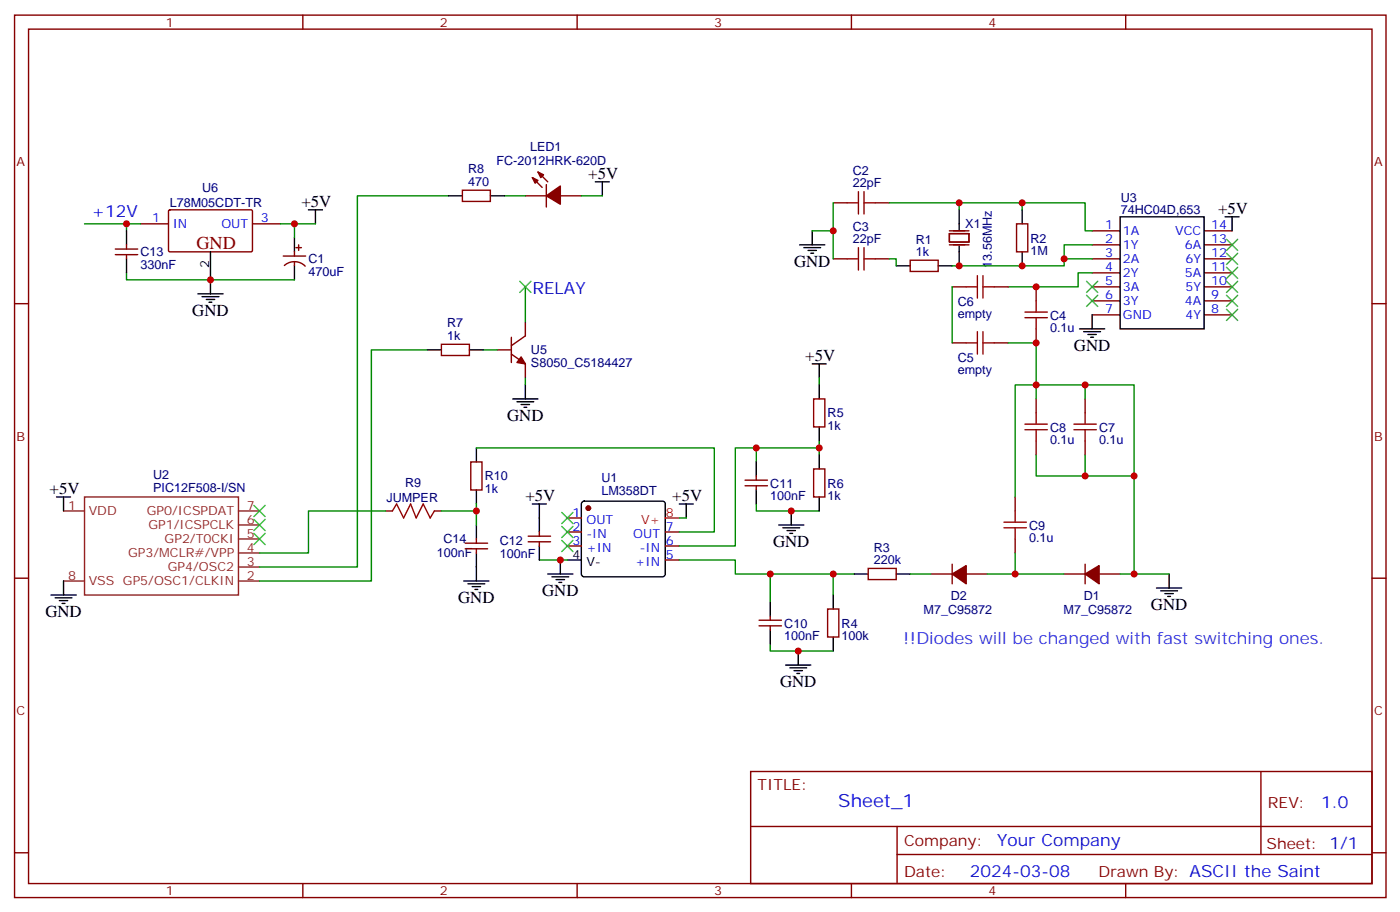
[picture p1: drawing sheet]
<svg xmlns="http://www.w3.org/2000/svg" width="353mm" height="230mm" viewBox="0 0 353 230" stroke-linecap="round" stroke-linejoin="round" font-family="sans-serif">
<g fill="none" stroke="#870000" stroke-width=".35">
<path d="M3.7 3.8h345.7v222.3h-345.7zM7.2 7.3h338.7v215.2h-338.7zM76.3 3.8v3.5M145.5 3.8v3.5M214.6 3.8v3.5M283.8 3.8v3.5M35.4 56.4h7.1M42.5 53l.3-.2 20.7 .1 .1 .3v10.1l-.3 .1h-20.7l-.1-.3zM63.6 56.4h7.1M116.6 47.9h7v2.8h-7zM132.4 49.3h5.3M134.2 44.7l2.5 2.5"/>
<path d="M135.6 43.3l2.5 2.5M137.7 46.5v5.6M141.3 49.3h5.2M210 51.1h3.6M220.6 51.1h3.6M239.3 58.8h5v2.2h-5zM239.3 58.1h5M256.3 56.4h2.8v7h-2.8zM275.3 58.1h7.1M303.5 58.1h7.1M3.7 76.5h3.5M29.1 64.1h5.6"/>
<path d="M29.1 62.7h5.6M31.9 61.7v1M31.9 64.1v1.1M71.4 64.5h5.6M71.7 66.9a3.8 3.8 0 0 1 5.2 .1M74.2 63.4v1.1M74.2 65.9v1.1M74.6 62.4h1.4M75.3 61.7v1.4M210 65.2h3.6M220.6 65.2h3.6M229.4 65.5h7.1v2.9h-7.1z"/>
<path d="M239.3 61.7h5M240 72.2h3.6M250.6 72.2h3.5M261.2 72.2v3.6M275.3 61.7h7.1M275.3 65.2h7.1M275.3 68.7h7.1M275.3 72.2h7.1M275.3 75.8h7.1M275.3 79.3h7.1M303.5 61.7h7.1M303.5 65.2h7.1"/>
<path d="M303.5 68.7h7.1M303.5 72.2h7.1M303.5 75.8h7.1M303.5 79.3h7.1M345.9 76.5h3.5M111.3 86.7h7v2.8h-7zM125.4 88.1h3.5M128.9 84.9v6.4M128.9 89.2l3.5 2.5v3.5M132.4 81.1v3.5l-3.5 2.5M240 86.4h3.6M250.6 86.4h3.5"/>
<path d="M261.2 82.8v3.6M118.7 116.3h2.8v7.1h-2.8zM190.6 119.9v1M205.1 100.5h2.8v7h-2.8zM205.1 118.1h2.8v7.1h-2.8zM261.2 100.5v3.5M261.2 111.1v3.5M273.5 100.5v3.5M273.5 111.1v3.5M97.2 128.7h1.7M109.5 128.7h1.8M117.3 138.2h5.6"/>
<path d="M117.3 136.8h5.6M120.1 135.7v1.1M120.1 138.2v1.1M133.1 136.5h5.7M133.1 135h5.7M136 134v1M136 136.5v1M143 130.5h3.5M143 134h3.5M143 137.5h3.5M167.7 134h3.5M167.7 137.5h3.5"/>
<path d="M187.8 122.3h5.7M187.8 120.9h5.7M190.6 122.3v1.1M255.9 125.2v3.5M255.9 135.7v3.6M3.7 145.6h3.5M167.7 141h3.5M191.3 157.6h5.7M191.3 156.2h5.7M194.2 155.2v1M194.2 157.6v1.1M208.6 153.4h2.9v7h-2.9z"/>
<path d="M218.9 143.2h7v2.8h-7zM234.7 144.6h5.3M240 142.1v4.9M243.6 144.6h5.2M268.3 144.6h5.2M273.5 142.1v4.9M277.1 144.6h5.3M345.9 145.6h3.5M189.2 194.3h156.7v28.2h-156.7zM317.9 194.3v20.9M3.7 214.8h3.5M189.3 208.2h156.4"/>
<path d="M226.1 215.2h119.6M226.1 208.2v14.1M345.9 214.8h3.5M76.3 222.5v3.6M145.5 222.5v3.6M214.6 222.5v3.6M283.8 222.5v3.6"/>
</g>
<g fill="none" stroke="#000" stroke-width=".35">
<path d="M31.9 58.1v3.6M74.2 59.9v3.5M77.8 52.8h3.5M79.5 52.8v3.6M113 49.3h3.6M123.6 49.3h3.5M150.1 45.8h3.5M151.8 45.8v3.5M204.8 58.1v3.6M241.8 52.8v5M257.7 52.8v3.6M282.4 54.6h21.1v28.2h-21.1z"/>
<path d="M308.8 54.6h3.5M310.6 54.6v3.5M31.9 65.2v3.5M49.9 74h6.3M50.9 74.7h4.3M52 75.4h2.1M52.7 76.1h.7M53.1 63.4v10.6M74.2 67v3.5M201.6 61.7h6.3M202.6 62.4h4.3M203.7 63.1h2.1"/>
<path d="M204.4 63.8h.7M225.9 67h3.5M236.5 67h3.5M241.8 62v5M257.7 63.4v3.6M275.3 79.3v3.5M107.7 88.1h3.6M118.3 88.1h3.5M132.4 96.9v3.6M204.8 91.7h3.5M206.5 91.7v3.5M206.5 96.9v3.6"/>
<path d="M272.1 82.8h6.4M273.2 83.5h4.2M274.2 84.2h2.2M275 84.9h.7M120.1 112.8v3.5M129.3 100.5h6.3M130.3 101.2h4.2M131.4 101.9h2.1M132.1 102.6h.7M190.6 116.3v3.6M206.5 107.5v3.6M206.5 114.6v3.5"/>
<path d="M14.3 125.2h3.5M16 125.2v3.5M120.1 123.4v3.5M120.1 132.2v3.5M120.1 139.3v7M134.2 126.9h3.5M136 126.9v7.1M136 137.5v3.5M146.8 126.4l.4-.2h19.8a.71 .71 0 0 1 .7 .7v17.7l-.2 .5-.5 .2h-19.8l-.4-.3-.3-.4v-17.7zM171.2 126.9h3.6M173 126.9v3.6M190.6 123.4v3.5"/>
<path d="M196.3 132.2h6.3M197.3 132.9h4.3M198.4 133.6h2.1M199.1 134.3h.7M199.5 128.7v3.5M206.5 125.2v3.5M12.8 149.9h6.4M13.9 150.6h4.2M15 151.3h2.1M15.7 152h.7M16 146.3v3.6M116.9 146.3h6.4"/>
<path d="M118 147h4.2M119 147.7h2.1M119.7 148.4h.7M138.1 144.6h6.3M139.1 145.3h4.3M140.2 146h2.1M140.9 146.7h.7M141.3 141v3.6M143 141h3.5M194.2 151.6v3.6M194.2 158.7v3.5M210 149.9v3.5"/>
<path d="M215.3 144.6h3.6M225.9 144.6h3.5M291.5 148.1h6.4M292.6 148.8h4.2M293.7 149.5h2.1M294.4 150.2h.7M294.7 144.6v3.5M198 167.5h6.4M199.1 168.2h4.2M200.2 168.9h2.1M200.9 169.6h.7M201.2 164v3.5"/>
<path d="M210 160.4v3.6"/>
</g>
<g fill="#870000" stroke="#870000" stroke-width=".35">
<path d="M131.4 89.9l1 1.8-2.1-.4z"/>
<path d="M273.5 144.6l3.6-2.1v4.5z"/>
<path d="M240 144.6l3.6-2.1v4.5z"/>
<path d="M134.2 44.7l1.4 .7-.7 .7z"/>
<path d="M135.6 43.3l1.4 .7-.7 .7z"/>
<path d="M137.7 49.3l3.6-2.5v4.6z"/>
<circle cx="148.3" cy="128" r=".53"/>
</g>
<path d="M167.7 130.5h3.5" fill="none" stroke="#f00" stroke-width=".35"/>
<path d="M16 128.7h5.3M21.3 125.2h38.8v24.7h-38.8zM60.1 128.7h5.3M60.1 139.3h5.3M60.1 135.7h5.3M60.1 132.2h5.3M16 146.3h5.3M60.1 146.3h5.3M60.1 142.8h5.3" fill="none" stroke="#8c2424" stroke-width=".35"/>
<g fill="none" stroke="#a10000" stroke-width=".35">
<path d="M213.6 51.1h2.8M216.4 48.3v5.6M217.8 51.1h2.8M217.8 48.3v5.6M213.6 65.2h2.8M216.4 62.4v5.6M217.8 62.4v5.6M217.8 65.2h2.8M243.6 72.2h2.8M246.4 69.4v5.7M247.8 69.4v5.7M247.8 72.2h2.8"/>
<path d="M258.4 78.6h5.6M261.2 75.8v2.8M243.6 86.4h2.8M246.4 83.5v5.7M247.8 86.4h2.8M247.8 83.5v5.7M258.4 80h5.6M261.2 80v2.8M258.4 108.2h5.6M258.4 106.8h5.6M261.2 104v2.8M261.2 108.2v2.9"/>
<path d="M270.7 108.2h5.7M270.7 106.8h5.7M273.5 104v2.8M273.5 108.2v2.9M98.9 128.7l1.1-1.8 1.7 3.6 1.8-3.6 1.4 3.6 1.8-3.6 1.7 3.6 1.1-1.8M253.1 132.9h5.6M253.1 131.5h5.6M255.9 128.7v2.8M255.9 132.9v2.8"/>
</g>
<g fill="none" stroke="#008700" stroke-width=".35">
<path d="M21.3 56.4h14.1M31.9 56.4v1.7M70.7 56.4h8.8M74.2 56.4v3.5M113 49.3h-22.9v93.5h-24.7M127.1 49.3h5.3M146.5 49.3h5.3M204.8 58.1h5.2M210 51.1v14.1M224.2 51.1h49.3v7h1.8M241.8 51.1v1.7M257.7 51.1v1.7"/>
<path d="M31.9 68.7v1.8h42.3M132.4 72.2v8.9M224.2 65.2h1.7v1.8M240 72.2v14.2M268.3 65.2h7M275.3 61.7h-7v5.3h-28.3M275.3 68.7h-3.5v3.5h-17.7M107.7 88.1h-14.1v58.2h-28.2M121.8 88.1h3.6M132.4 95.2v1.7M206.5 95.2v1.7M254.1 86.4h7.1v10.5h24.7v47.7h-3.5"/>
<path d="M273.5 96.9v3.6M120.1 112.8h60v21.2h-8.9M190.6 112.8h-5.3v24.7h-14.1M206.5 112.8h-15.9v3.5M206.5 111.1v3.5M261.2 114.6v5.3h12.3M261.2 100.5v-3.6h-5.3v28.3M273.5 114.6v5.3h12.4M97.2 128.7h-19.4v10.6h-12.4M111.3 128.7h8.8M120.1 126.9v5.3M171.2 130.5h1.8"/>
<path d="M190.6 126.9v1.8h15.9M255.9 139.3v5.3h12.4M136 141h7M171.2 141h14.1v3.6h30M194.2 144.6v7M210 144.6v5.3M229.4 144.6h5.3M248.8 144.6h7.1M285.9 144.6h8.8M194.2 162.2v1.8h15.8"/>
</g>
<g fill="none" stroke="#3c3" stroke-width=".35">
<path d="M131 70.8l2.8 2.9M133.8 70.8l-2.8 2.9M273.9 70.8l2.8 2.9M273.9 74.4l2.8 2.8M276.7 70.8l-2.8 2.9M276.7 74.4l-2.8 2.8M309.2 60.3l2.8 2.8M309.2 63.8l2.8 2.8M309.2 67.3l2.8 2.8M309.2 70.8l2.8 2.9M309.2 74.4l2.8 2.8M309.2 77.9l2.8 2.8"/>
<path d="M312 60.3l-2.8 2.8M312 63.8l-2.8 2.8M312 67.3l-2.8 2.8M312 70.8l-2.8 2.9M312 74.4l-2.8 2.8M312 77.9l-2.8 2.8M64 134.3l2.8 2.9M64 130.8l2.8 2.8M64 127.3l2.8 2.8M66.8 134.3l-2.8 2.9M66.8 130.8l-2.8 2.8M66.8 127.3l-2.8 2.8"/>
<path d="M141.6 129l2.8 2.9M141.6 132.6l2.8 2.8M141.6 136.1l2.8 2.8M144.4 129l-2.8 2.9M144.4 132.6l-2.8 2.8M144.4 136.1l-2.8 2.8"/>
</g>
<g fill="#c00">
<circle cx="257.7" cy="51.1" r=".88"/>
<circle cx="241.8" cy="51.1" r=".88"/>
<circle cx="210" cy="58.1" r=".88"/>
<circle cx="268.3" cy="65.2" r=".88"/>
<circle cx="241.8" cy="67" r=".88"/>
<circle cx="257.7" cy="67" r=".88"/>
<circle cx="261.2" cy="72.2" r=".88"/>
<circle cx="261.2" cy="86.4" r=".88"/>
<circle cx="273.5" cy="96.9" r=".88"/>
<circle cx="285.9" cy="119.9" r=".88"/>
<circle cx="261.2" cy="96.9" r=".88"/>
<circle cx="273.5" cy="119.9" r=".88"/>
<circle cx="255.9" cy="144.6" r=".88"/>
<circle cx="199.5" cy="128.7" r=".88"/>
<circle cx="206.5" cy="112.8" r=".88"/>
<circle cx="190.6" cy="112.8" r=".88"/>
<circle cx="194.2" cy="144.6" r=".88"/>
<circle cx="210" cy="144.6" r=".88"/>
<circle cx="201.2" cy="164" r=".88"/>
<circle cx="74.2" cy="56.4" r=".88"/>
<circle cx="141.3" cy="141" r=".88"/>
<circle cx="53.1" cy="70.5" r=".88"/>
<circle cx="31.9" cy="56.4" r=".88"/>
<circle cx="120.1" cy="128.7" r=".88"/>
<circle cx="285.9" cy="144.6" r=".88"/>
</g>
<text font-size="4.6" fill="#800" x="49.5" y="62.7">GND</text>
<text font-size="4.6" fill="#00f" x="211.3" y="203.3">Sheet_1</text>
<g font-size="4.2">
<text x="148.3" y="45.1">+5V</text>
<text x="76" y="52.1">+5V</text>
<text x="307.1" y="53.9">+5V</text>
<text x="200.2" y="67.3">GND</text>
<text x="48.5" y="79.7">GND</text>
<text x="270.7" y="88.5">GND</text>
<text x="203" y="90.9">+5V</text>
<text x="127.8" y="106.1">GND</text>
<text x="12.5" y="124.5">+5V</text>
<text x="132.4" y="126.2">+5V</text>
<text x="169.5" y="126.2">+5V</text>
<text x="194.9" y="137.9">GND</text>
<text x="11.4" y="155.5">GND</text>
<text x="115.5" y="152">GND</text>
<text x="136.7" y="150.2">GND</text>
<text x="290.1" y="153.7">GND</text>
<text x="196.6" y="173.1">GND</text>
</g>
<g font-size="4.2" fill="#00f">
<text x="23.1" y="54.6">+12V</text>
<text x="134.2" y="74">RELAY</text>
<text x="333" y="203.6">1.0</text>
<text x="251.4" y="213.1">Your Company</text>
<text x="244.5" y="220.9">2024-03-08</text>
</g>
<text font-size="4.2" fill="#33f" x="227.7" y="162.2">!!Diodes will be changed with fast switching ones.</text>
<g font-size="3.9" fill="#800">
<text x="191" y="198.9">TITLE:</text>
<text x="319.6" y="203.6">REV:</text>
<text x="227.9" y="213.1">Company:</text>
<text x="319.3" y="213.7">Sheet: 1/1</text>
<text x="227.9" y="220.8">Date:</text>
<text x="276.9" y="220.9">Drawn By: ASCII the Saint</text>
</g>
<g font-size="3.2" fill="#800">
<text x="41.8" y="6.8">1</text>
<text x="110.9" y="6.8">2</text>
<text x="180.1" y="6.8">3</text>
<text x="249.2" y="6.8">4</text>
<text x="4.2" y="41.9">A</text>
<text x="346.4" y="41.9">A</text>
<text x="4.2" y="111.1">B</text>
<text x="346.4" y="111.1">B</text>
<text x="4.2" y="180.2">C</text>
<text x="346.4" y="180.2">C</text>
<text x="41.8" y="225.5">1</text>
<text x="110.9" y="225.5">2</text>
<text x="180.1" y="225.5">3</text>
<text x="249.2" y="225.5">4</text>
</g>
<g font-size="3.2" fill="#000080">
<text x="125.1" y="41.6">FC-2012HRK-620D</text>
<text x="133.6" y="38.1">LED1</text>
<text x="118" y="46.8">470</text>
<text x="118" y="43.7">R8</text>
<text x="215" y="47.2">22pF</text>
<text x="215" y="44.1">C2</text>
<text x="42.8" y="52.2">L78M05CDT-TR</text>
<text x="51" y="48.4">U6</text>
<text x="282.5" y="54">74HC04D,653</text>
<text x="282.5" y="50.8">U3</text>
<text x="215" y="58.2">C3</text>
<text x="243.3" y="57.5">X1</text>
<text x="35.4" y="64.5">C13</text>
<text x="215" y="61.3">22pF</text>
<text x="230.9" y="64.5">1k</text>
<text x="230.9" y="61.4">R1</text>
<text x="259.8" y="64.2">1M</text>
<text x="259.8" y="61.1">R2</text>
<text x="35.4" y="67.8">330nF</text>
<text x="77.8" y="69.5">470uF</text>
<text x="77.8" y="66.3">C1</text>
<text x="250" y="67.4" transform="rotate(-90 250 67.4)">13.56MHz</text>
<text x="241.5" y="77">C6</text>
<text x="112.7" y="82.5">R7</text>
<text x="241.5" y="80.1">empty</text>
<text x="264.7" y="83.6">0.1u</text>
<text x="264.7" y="80.5">C4</text>
<text x="112.7" y="85.7">1k</text>
<text x="133.8" y="89.3">U5</text>
<text x="133.8" y="92.5">S8050_C5184427</text>
<text x="241.5" y="94.2">empty</text>
<text x="241.5" y="91.1">C5</text>
<text x="208.6" y="105.1">R5</text>
<text x="208.6" y="108.3">1k</text>
<text x="264.7" y="111.8">0.1u</text>
<text x="264.7" y="108.7">C8</text>
<text x="277.1" y="111.8">0.1u</text>
<text x="277.1" y="108.7">C7</text>
<text x="38.6" y="123.9">PIC12F508-I/SN</text>
<text x="38.6" y="120.8">U2</text>
<text x="102.1" y="122.7">R9</text>
<text x="122.2" y="124.2">1k</text>
<text x="122.2" y="121">R10</text>
<text x="151.6" y="124.6">LM358DT</text>
<text x="151.6" y="121.4">U1</text>
<text x="194.2" y="125.9">100nF</text>
<text x="194.2" y="122.8">C11</text>
<text x="208.6" y="126">1k</text>
<text x="208.6" y="122.8">R6</text>
<text x="97.4" y="126.3">JUMPER</text>
<text x="111.8" y="136.9">C14</text>
<text x="126" y="137.3">C12</text>
<text x="259.4" y="136.5">0.1u</text>
<text x="259.4" y="133.4">C9</text>
<text x="110.1" y="140.4">100nF</text>
<text x="126" y="140.4">100nF</text>
<text x="220.3" y="142.1">220k</text>
<text x="220.3" y="139">R3</text>
<text x="232.8" y="154.5">M7_C95872</text>
<text x="239.7" y="151">D2</text>
<text x="268.1" y="154.5">M7_C95872</text>
<text x="273.2" y="151">D1</text>
<text x="197.7" y="161.2">100nF</text>
<text x="197.7" y="158.1">C10</text>
<text x="212.2" y="161.2">100k</text>
<text x="212.2" y="158.1">R4</text>
</g>
<g font-size="3.2" fill="#00f">
<text x="38.3" y="56">1</text>
<text x="43.5" y="57.4">IN</text>
<text x="55.8" y="57.4">OUT</text>
<text x="65.8" y="56">3</text>
<text x="278.6" y="57.8">1</text>
<text x="283.1" y="59.2">1A</text>
<text x="296.2" y="59.2">VCC</text>
<text x="305.3" y="57.8">14</text>
<text x="278.6" y="61.3">2</text>
<text x="278.6" y="64.8">3</text>
<text x="283.1" y="62.7">1Y</text>
<text x="298.6" y="62.7">6A</text>
<text x="305.3" y="64.8">12</text>
<text x="305.3" y="61.3">13</text>
<text x="278.6" y="68.4">4</text>
<text x="278.6" y="71.9">5</text>
<text x="283.1" y="66.3">2A</text>
<text x="283.1" y="69.8">2Y</text>
<text x="298.6" y="69.8">5A</text>
<text x="298.9" y="66.3">6Y</text>
<text x="305.3" y="71.9">10</text>
<text x="305.3" y="68.4">11</text>
<text x="278.6" y="75.4">6</text>
<text x="283.1" y="73.3">3A</text>
<text x="283.1" y="76.8">3Y</text>
<text x="298.6" y="76.8">4A</text>
<text x="298.9" y="73.3">5Y</text>
<text x="305.3" y="75.4">9</text>
<text x="278.6" y="79">7</text>
<text x="283.1" y="80.4">GND</text>
<text x="298.9" y="80.4">4Y</text>
<text x="305.3" y="79">8</text>
<text x="144.4" y="130.1">1</text>
<text x="147.8" y="131.9">OUT</text>
<text x="144.4" y="133.6">2</text>
<text x="144.4" y="137.2">3</text>
<text x="147.8" y="135.4">-IN</text>
<text x="159.6" y="135.4">OUT</text>
<text x="167.9" y="137.2">6</text>
<text x="167.9" y="133.6">7</text>
<text x="147.8" y="138.9">+IN</text>
<text x="160.1" y="142.5">+IN</text>
<text x="161.3" y="138.9">-IN</text>
<text x="167.9" y="140.7">5</text>
</g>
<g font-size="3.2">
<text x="52.7" y="67.6" transform="rotate(-90 52.7 67.6)">2</text>
<text x="144.4" y="140.7">4</text>
<text x="147.8" y="142.5">V-</text>
</g>
<g font-size="3.2" fill="#8d2323">
<text x="17.2" y="128.3">1</text>
<text x="22.4" y="129.8">VDD</text>
<text x="37" y="129.8">GP0/ICSPDAT</text>
<text x="62.2" y="131.9">6</text>
<text x="62.2" y="128.3">7</text>
<text x="37.4" y="133.3">GP1/ICSPCLK</text>
<text x="41.5" y="136.8">GP2/T0CKI</text>
<text x="62.2" y="135.4">5</text>
<text x="32.3" y="140.3">GP3/MCLR#/VPP</text>
<text x="42.3" y="143.9">GP4/OSC2</text>
<text x="62.2" y="142.5">3</text>
<text x="62.2" y="138.9">4</text>
<text x="17.2" y="146">8</text>
<text x="22.4" y="147.4">VSS GP5/OSC1/CLKIN</text>
<text x="62.2" y="146">2</text>
</g>
<g font-size="3.2" fill="#f00">
<text x="161.6" y="131.9">V+</text>
<text x="167.9" y="130.1">8</text>
</g>
</svg>
